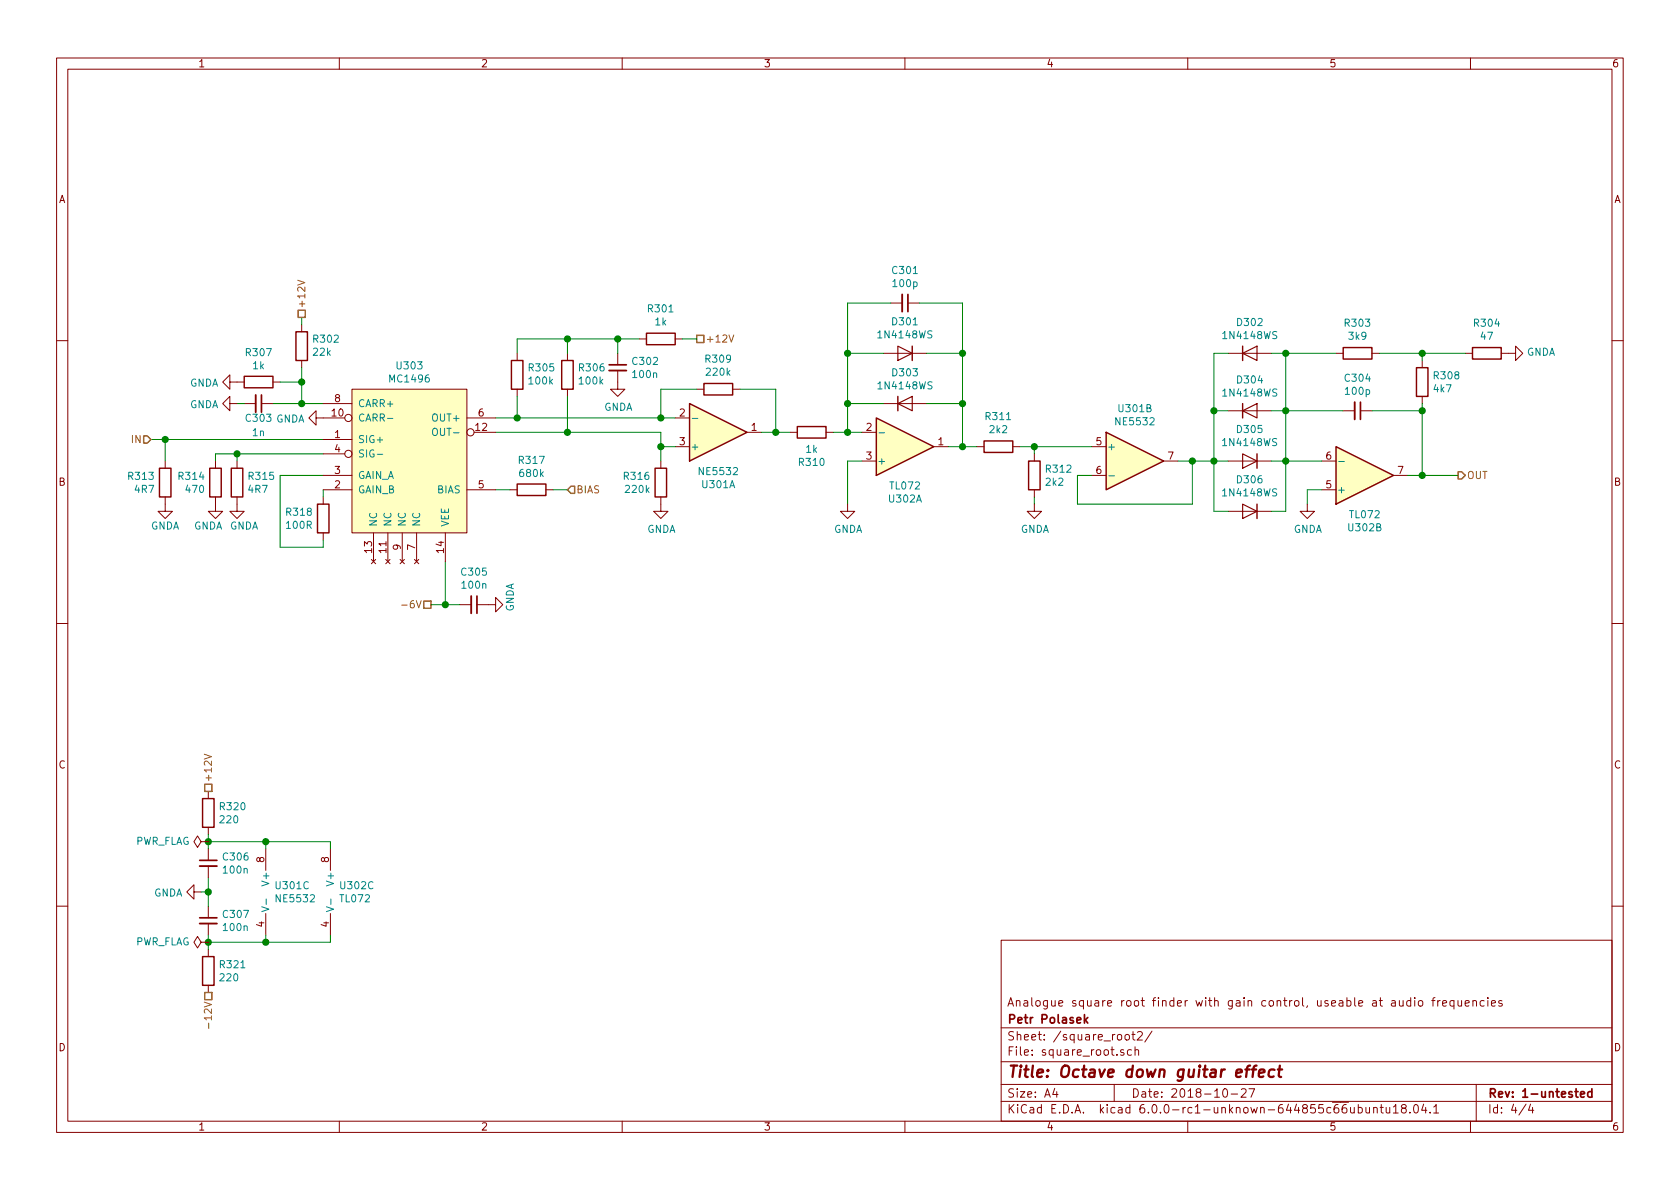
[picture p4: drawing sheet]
<svg xmlns="http://www.w3.org/2000/svg" width="297mm" height="210mm" viewBox="0 0 297 210" stroke-linecap="round" stroke-linejoin="round" font-family="sans-serif">
<g fill="none" stroke="#840000" stroke-width=".18">
<path d="M10 10.3h277v189.9h-277zM12 12.2h273v186.1h-273zM60 10.3v1.9M110 10.3v1.9M160 10.3v1.9M210 10.3v1.9M260 10.3v1.9M53.3 57.4v1.3M113 59.9h1.3M119.4 59.9h1.2M157.5 53.6h2M160.5 53.6h2.1"/>
<path d="M10 60.2h2M40.6 67.6v-1.3l-1.2 1.3 1.2 1.2v-1.2h2.6M40.6 71.4v-1.3l-1.2 1.3 1.2 1.2v-1.2h1.3M43.2 71.4h2M46.2 71.4h2.1M48.3 67.6h1.2M53.3 63.7v1.3M55.9 73.9v-1.3l-1.3 1.3 1.3 1.3v-1.3h5.1M57.1 71.4h5.1M57.1 77.7h5.1M62.2 68.8h20.3v25.4h-20.3zM82.5 73.9h5.1"/>
<path d="M83.8 76.4h3.8M91.4 62.5v1.2M91.4 68.8v1.3M100.3 62.5v1.2M100.3 68.8v1.3M109.2 65.5v3.3h1.3l-1.3 1.3-1.3-1.3h1.3M109.2 62.5v2M119.4 73.9h2.5M119.4 79h2.5M123.2 68.8h1.3M129.5 68.8h1.3M132.1 76.4h2.5"/>
<path d="M139.7 76.4h1.3M146 76.4h1.3M152.4 76.4h2.5M156.2 71.4h7.6M156.2 62.5h7.6M165.1 79h2.5M172.7 79h1.3M179.1 79h1.2M193 79h2.6M217.2 62.5h7.6M217.2 72.6h7.6M236.2 62.5h1.3"/>
<path d="M237.5 72.6h2M240.5 72.6h2.1M242.6 62.5h1.2M251.5 63.7v1.3M251.5 70.1v1.3M259.1 62.5h1.2M265.4 62.5h2.6v-1.3l1.2 1.3-1.2 1.2v-1.2M285 60.2h2M29.2 87.9v2.5h1.3l-1.3 1.3-1.3-1.3h1.3M29.2 81.5v1.3M38.1 87.9v2.5h1.3l-1.3 1.3-1.3-1.3h1.3M38.1 81.5v1.3"/>
<path d="M41.9 87.9v2.5h1.3l-1.3 1.3-1.3-1.3h1.3M41.9 81.5v1.3M57.1 84.1h5.1M57.1 86.6h5.1M57.1 87.9v1.2M57.1 94.2v1.3M57.1 80.3h3.9M65.7 98.9l.7 .8M66 94.2v5.1M66.4 98.9l-.7 .8M68.2 98.9l.8 .8M68.6 94.2v5.1"/>
<path d="M69 98.9l-.8 .8M70.7 98.9l.8 .8M71.1 94.2v5.1M71.5 98.9l-.8 .8M73.3 98.9l.7 .8M73.7 94.2v5.1M74 98.9l-.7 .8M78.7 94.2v5.1M82.5 86.6h5.1M90.2 86.6h1.2M96.5 86.6h1.3M116.8 87.9v2.5h1.3l-1.3 1.3-1.2-1.3h1.2"/>
<path d="M116.8 81.5v1.3M149.9 89.1v1.3h1.2l-1.2 1.3-1.3-1.3h1.3M152.4 81.5h2.5M182.9 89.1v1.3h1.2l-1.2 1.3-1.3-1.3h1.3M182.9 80.3v1.2M182.9 86.6v1.3M193 84.1h2.6M205.7 81.5h2.6M217.2 81.5h7.6M217.2 90.4h7.6M231.1 89.1v1.3h1.3l-1.3 1.3-1.2-1.3h1.2M233.7 81.5h2.5"/>
<path d="M233.7 86.6h2.5M246.4 84.1h2.5M10 110.3h2M81.3 106.9h2M84.3 106.9h3.3v-1.2l1.3 1.2-1.3 1.3v-1.3M285 110.3h2M36.8 139.9v1.3M34.3 157.7v-1.2l-1.3 1.2 1.3 1.3v-1.3h1.3M35.6 148.8l-.7-1-.6 1 .6 1.1 .7-1.1h1.2M36.8 148.8h.1M36.8 146.3v1.3M36.8 150.1v2"/>
<path d="M36.8 153.2v2M47 150.1v3.8M58.4 150.1v3.8M10 160.2h2M35.6 166.6l-.7-1-.6 1 .6 1 .7-1h1.2M36.8 166.6h.1M36.8 160.3v2M36.8 163.3v2M36.8 167.9v1.3M36.8 174.2v1.3M47 161.5v3.8M58.4 161.5v3.8"/>
<path d="M177 166.3h108v32h-108zM247.4 176.9v.8a.39 .39 0 0 0 .7 .1M248.1 176.9v1M249.4 177l-.4-.1-.3 .3 .1 .6 .2 .1 .4-.1M249.4 176.4v1.5M250.1 176.4v.2M250.1 176.9v1M250.9 177.1l.2-.2 .4 .2 .1 .5-.2 .2-.3 .1-.2-.1zM253.1 176.9h.6M253.7 176.4l-.3 .1v.2v1.2M254.2 176.9v1M254.6 176.9l-.4 .3"/>
<path d="M255.1 177.4l.7-.1-.1-.3-.4-.1-.2 .2v.7h.6M257.1 177l-.5-.1-.2 .3v.6l.2 .1 .5-.1M257.1 176.9v1.5M257.8 176.9l.1 .9 .3 .1 .2-.1M258.4 176.9v1M259.1 177.4l.7-.1-.1-.3-.4-.1-.2 .2v.7h.6M260.4 177.1l.2-.2 .4 .1 .1 .9M260.4 176.9v1M262.4 177l-.4-.1-.3 .3 .1 .6 .2 .1 .4-.1M263.1 176.4v.2M263.1 176.9v1M263.7 177.4l.7-.1-.1-.3-.4-.1-.2 .2 .1 .7h.5"/>
<path d="M265.6 177a.37 .37 0 0 0-.6 .1v.3l.6 .1v.1l-.2 .3-.4-.1M285 160.2h2M60 198.3v1.9M110 198.3v1.9M160 198.3v1.9M177 194.8h108M177 191.8h108M177 187.8h108M177 181.8h108M186.5 192.5l-.4 1h1M186.8 193v1M197 191.8v3"/>
<path d="M198.7 185.7l-.4-.1-.2 .2 .1 .2 .5 .2v.3h-.6M199 183.1l.2-.2 .4 .2v.7l-.2 .1-.4-.1zM200.1 185.7l-.5-.1-.3 .3 .2 .6h.6M200.1 182.9h.6M200.3 182.4v1.3l.4 .2M200.7 185.7l.2-.1 .4 .1v.9M200.7 185.1v1.5M201.1 182.6l.2-.2h.4l.2 .2 .1 .2-1 1.1h1M203.7 182.3l-1.3 2M210 198.3v1.9M216.3 192.7l.4-.2a.94 .94 0 0 1 0 1.5 .79 .79 0 0 1-.4-1.3zM217.7 193.5h1.1"/>
<path d="M219.5 192.7l.2-.2h.3l.3 .2v.3v.2l-.9 .8h.9M220.8 192.5h1l-.6 1.5M238.8 195.8v.8a.39 .39 0 0 0 .6 .1M239.4 195.8v1M240.2 195.9l.4-.1 .3 .3-.1 .6-.2 .1-.4-.1M240.2 195.3v1.5M241.5 195.8v.8a.37 .37 0 0 0 .6 .1M242.1 195.8v1M242.9 196v-.1a.37 .37 0 0 1 .6 .1v.8M242.9 195.8v1M244 195.8h.6M244.2 195.3v1.3l.4 .2"/>
<path d="M245.1 195.8v.9l.4 .1 .2-.1M245.7 195.8v1M246.4 195.8l.4-.5v1.5M246.4 196.8h.8M248.1 196l-.3-.3 .1-.2a.48 .48 0 0 1 .6-.1l.1 .2-.1 .3-.6 .1a.48 .48 0 0 0 0 .7l.2 .1 .5-.1v-.4l-.2-.3M249.3 196.7v.1M250.1 195.5l.3-.2a.94 .94 0 0 1 0 1.5 .82 .82 0 0 1-.3-1.3zM251.7 195.2l-.3 1.1h.9M252.1 195.8v1M252.9 196.7v.1M253.5 195.8l.4-.5v1.5M253.5 196.8h.9"/>
<path d="M260 198.3v1.9M261 191.8v6.5M269.8 195.2l-1.2 2M270.6 195.2l-.3 1.1h.9M271 195.8v1"/>
<circle cx="61.6" cy="73.9" r=".63"/>
<circle cx="83.2" cy="76.4" r=".63"/>
<circle cx="61.6" cy="80.3" r=".63"/>
</g>
<g fill="none" stroke="#840000" stroke-width=".3">
<path d="M160.5 52.1v3M46.2 69.8v3.1M107.7 64.5h3M240.5 71.1v3.1M84.3 105.4v3.1M35.3 152.1h3.1M35.3 162.3h3.1M191.7 179.4v1.5M192.3 179.9l-.6 .6M191.9 180.4l.4 .5M279.5 193.5l.7-.1-.1-.3-.4-.1-.2 .2v.7h.6M281.5 193.1l-.5-.1-.3 .3 .1 .6 .2 .1 .5-.1"/>
<path d="M281.5 192.5v1.5"/>
</g>
<path d="M220.2 189.1h.8M221 188.4l-.4 .1-.1 .2-.2 1.7M221.3 189.1h.8M222.2 188.4l-.4 .1-.1 .2-.2 1.7M222.6 189.8l1-.2-.1-.4-.5-.1-.4 .3v.9l.2 .1 .6-.1M225.3 189.2a.73 .73 0 0 0-.8 .1l-.2 .8 .1 .2 .2 .1 .6-.1M225.9 189.1h.8M226.3 188.4l-.2 1.8 .1 .1 .3 .1" fill="none" stroke="#840000" stroke-width=".41"/>
<g fill="#ffffc2" stroke="#ffffc2" stroke-width=".18">
<path d="M121.9 71.4l10.2 5-10.2 5.1z"/>
<path d="M195.6 76.4l10.1 5.1-10.1 5.1z"/>
<path d="M154.9 73.9l10.2 5.1-10.2 5.1z"/>
<path d="M236.2 79l10.2 5.1-10.2 5z"/>
<path d="M62.2 68.8h20.3v25.4h-20.3z"/>
</g>
<g fill="none" stroke="#840000" stroke-width=".25">
<path d="M52.3 58.7h2.1v5h-2.1zM114.3 58.9h5.1v2.1h-5.1zM43.2 66.5h5.1v2.1h-5.1zM90.4 63.7h2.1v5.1h-2.1zM99.3 63.7h2v5.1h-2zM121.9 71.4l10.2 5-10.2 5.1zM124.5 67.8h5v2h-5zM141 75.4h5v2.1h-5zM154.9 73.9l10.2 5.1-10.2 5.1zM158.7 70.1v2.5M161.3 61.2v2.5M174 78h5.1v2h-5.1z"/>
<path d="M195.6 76.4l10.1 5.1-10.1 5.1zM219.7 61.2v2.5M219.7 71.4v2.5M236.2 79l10.2 5.1-10.2 5zM237.5 61.5h5.1v2h-5.1zM250.4 65h2.1v5.1h-2.1zM260.3 61.5h5.1v2h-5.1zM28.2 82.8h2v5.1h-2zM37.1 82.8h2v5.1h-2zM40.9 82.8h2v5.1h-2zM56.1 89.1h2.1v5.1h-2.1zM91.4 85.6h5.1v2h-5.1z"/>
<path d="M115.8 82.8h2.1v5.1h-2.1zM181.9 81.5h2v5.1h-2zM222.2 80.3v2.5M222.2 89.1v2.6M35.8 141.2h2v5.1h-2zM35.8 169.2h2v5h-2z"/>
</g>
<path d="M68.5 74h1M76.6 75.9l.2-.2a.47 .47 0 0 1 .5 .5v.6l-.3 .2h-.3a1 1 0 0 1-.1-1.1zM122.4 74h1M155.4 76.5h1M66.7 80.3h1M196.1 84.1h1M236.7 81.6h1M47.1 159v.9M58.5 159v.9M46.3 160.3l1.2 .5-1.2 .4M57.7 160.3l1.3 .5-1.3 .4" fill="none" stroke="#008484" stroke-width=".18"/>
<g fill="none" stroke="#008400" stroke-width=".18">
<path d="M53.3 56.1v1.3M100.3 59.9v2.6M109.2 59.9v2.6M113 59.9h-21.6v2.6M120.6 59.9h2.6M157.5 53.6h-7.6v22.8M162.6 53.6h7.6v25.4M26.7 77.7h30.4M29.2 77.7v3.8M41.9 71.4h1.3M48.3 71.4h8.8M49.5 67.6h3.8"/>
<path d="M53.3 65v6.4M87.6 73.9h31.8M87.6 76.4h29.2v5.1M91.4 70.1v3.8M100.3 70.1v6.3M116.8 79h2.6M123.2 68.8h-6.4v5.1M130.8 68.8h6.4v7.6M134.6 76.4h5.1M147.3 76.4h5.1M149.9 71.4h6.3M149.9 62.5h6.3"/>
<path d="M163.8 71.4h6.4M163.8 62.5h6.4M167.6 79h5.1M180.3 79h12.7M182.9 79v1.3M214.6 72.6h2.6M217.2 62.5h-2.6v27.9h2.6M224.8 62.5h11.4M224.8 72.6h12.7M227.3 62.5v27.9h-2.5M242.6 72.6h8.9M243.8 62.5h15.3"/>
<path d="M251.5 62.5v1.2M251.5 71.4v12.7M41.9 80.3v1.2M57.1 86.6v1.3M57.1 84.1h-7.6v12.7h7.6v-1.3M57.1 80.3h-19v1.2M78.7 99.3v7.6M87.6 86.6h2.6M97.8 86.6h2.5M152.4 81.5h-2.5v7.6M182.9 87.9v1.2M208.3 81.5h8.9"/>
<path d="M210.8 81.5v7.6h-20.3v-5h2.5M224.8 81.5h8.9M233.7 86.6h-2.6v2.5M248.9 84.1h8.9M76.2 106.9h5.1M35.6 157.7h1.2M36.8 147.6v2.5M36.8 155.2v5.1M36.8 148.8h21.6v1.3M47 148.8v1.3M36.8 165.3v2.6M47 165.3v1.3"/>
<path d="M58.4 165.3v1.3h-21.6"/>
</g>
<g fill="#008400" stroke="#008400" stroke-width=".25">
<circle cx="41.9" cy="80.3" r=".51"/>
<circle cx="29.2" cy="77.7" r=".51"/>
<circle cx="53.3" cy="71.4" r=".51"/>
<circle cx="53.3" cy="67.6" r=".51"/>
<circle cx="100.3" cy="59.9" r=".51"/>
<circle cx="109.2" cy="59.9" r=".51"/>
<circle cx="91.4" cy="73.9" r=".51"/>
<circle cx="116.8" cy="73.9" r=".51"/>
<circle cx="137.2" cy="76.4" r=".51"/>
<circle cx="149.9" cy="76.4" r=".51"/>
<circle cx="170.2" cy="79" r=".51"/>
<circle cx="182.9" cy="79" r=".51"/>
<circle cx="214.6" cy="72.6" r=".51"/>
<circle cx="214.6" cy="81.5" r=".51"/>
<circle cx="227.3" cy="81.5" r=".51"/>
<circle cx="227.3" cy="72.6" r=".51"/>
<circle cx="210.8" cy="81.5" r=".51"/>
<circle cx="227.3" cy="62.5" r=".51"/>
<circle cx="251.5" cy="84.1" r=".51"/>
<circle cx="149.9" cy="62.5" r=".51"/>
<circle cx="170.2" cy="62.5" r=".51"/>
<circle cx="170.2" cy="71.4" r=".51"/>
<circle cx="149.9" cy="71.4" r=".51"/>
<circle cx="100.3" cy="76.4" r=".51"/>
<circle cx="116.8" cy="79" r=".51"/>
<circle cx="36.8" cy="148.8" r=".51"/>
<circle cx="47" cy="148.8" r=".51"/>
<circle cx="36.8" cy="157.7" r=".51"/>
<circle cx="47" cy="166.6" r=".51"/>
<circle cx="36.8" cy="166.6" r=".51"/>
<circle cx="251.5" cy="72.6" r=".51"/>
<circle cx="251.5" cy="62.5" r=".51"/>
<circle cx="78.7" cy="106.9" r=".51"/>
</g>
<path d="M159.5 52.1v3M45.2 69.8v3.1M107.7 65.5h3M239.5 71.1v3.1M83.3 105.4v3.1M35.3 153.2h3.1M35.3 163.3h3.1" fill="none" stroke="#840000" stroke-width=".33"/>
<path d="M52.6 49.5l1.3 .5-1.3 .4M128.9 59.2l.4 1.3 .4-1.3M71 107h1M36.1 133.4l1.3 .4-1.3 .4M36.9 180.9v1" fill="none" stroke="#848400" stroke-width=".18"/>
<path d="M52.7 54.9h1.3v1.2h-1.3zM123.2 59.3h1.3v1.3h-1.3zM25.4 77.1h.6l.7 .6-.7 .7h-.6zM101 86h.6v1.2h-.6l-.7-.6zM257.8 83.4h.6l.7 .7-.7 .6h-.6zM74.9 106.3h1.3v1.3h-1.3zM36.2 138.7h1.3v1.2h-1.3zM36.2 175.5h1.3v1.3h-1.3z" fill="none" stroke="#848400" stroke-width=".25"/>
<path d="M158.7 71.4l2.6-1.3v2.5zM158.7 61.2l2.6 1.3-2.6 1.2zM219.7 72.6l2.5-1.2v2.5zM219.7 62.5l2.5-1.3v2.5zM219.7 80.3l2.5 1.2-2.5 1.3zM219.7 89.1l2.5 1.3-2.5 1.3z" fill="none" stroke="#840000" stroke-width=".2"/>
<text font-size="2.8" fill="#840000" x="178" y="190.5">Title: Octave down guitar effect</text>
<g font-size="2.1" fill="#840000">
<text x="178" y="178">Analogue square root finder with gain control, useable at audio frequencies</text>
<text x="178" y="184">Sheet: /square_root2/</text>
<text x="178" y="181">Petr Polasek</text>
<text x="178" y="186.7">File: square_root.sch</text>
<text x="178" y="196.9">KiCad E.D.A. kicad 6.0.0-rc1-unknown-644855c66ubuntu18.04.1</text>
<text x="178" y="194.1">Size: A4</text>
<text x="200" y="194.1">Date: 2018-10-27</text>
<text x="263" y="194.1">Rev: 1-untested</text>
<text x="263" y="196.9">Id: 4/4</text>
</g>
<g font-size="1.8" fill="#840000">
<text x="35" y="11.9">1</text>
<text x="85" y="11.9">2</text>
<text x="135" y="11.9">3</text>
<text x="185" y="11.9">4</text>
<text x="235" y="11.9">5</text>
<text x="285" y="11.9">6</text>
<text x="10.4" y="35.9">A</text>
<text x="285.4" y="35.9">A</text>
<text x="59.2" y="71.1">8</text>
<text x="58.7" y="73.7">10</text>
<text x="59.2" y="77.5">1</text>
<text x="84.1" y="76.2">12</text>
<text x="84.6" y="73.7">6</text>
<text x="120.2" y="73.7">2</text>
<text x="132.9" y="76.2">1</text>
<text x="153.2" y="76.2">2</text>
<text x="59.2" y="83.8">3</text>
<text x="59.2" y="80">4</text>
<text x="120.2" y="78.7">3</text>
<text x="153.2" y="81.3">3</text>
<text x="165.9" y="78.7">1</text>
<text x="193.8" y="78.7">5</text>
<text x="193.8" y="83.8">6</text>
<text x="206.5" y="81.3">7</text>
<text x="234.5" y="81.3">6</text>
<text x="247.2" y="83.8">7</text>
<text x="10.4" y="85.9">B</text>
<text x="59.2" y="86.4">2</text>
<text x="84.6" y="86.4">5</text>
<text x="234.5" y="86.4">5</text>
<text x="285.4" y="85.9">B</text>
<text x="65.8" y="97.7" transform="rotate(-90 65.8 97.7)">13</text>
<text x="68.3" y="97.7" transform="rotate(-90 68.3 97.7)">11</text>
<text x="70.9" y="97.3" transform="rotate(-90 70.9 97.3)">9</text>
<text x="73.4" y="97.3" transform="rotate(-90 73.4 97.3)">7</text>
<text x="78.5" y="97.7" transform="rotate(-90 78.5 97.7)">14</text>
<text x="10.4" y="135.9">C</text>
<text x="285.4" y="135.9">C</text>
<text x="46.7" y="152.5" transform="rotate(-90 46.7 152.5)">8</text>
<text x="58.2" y="152.5" transform="rotate(-90 58.2 152.5)">8</text>
<text x="46.7" y="163.9" transform="rotate(-90 46.7 163.9)">4</text>
<text x="58.2" y="163.9" transform="rotate(-90 58.2 163.9)">4</text>
<text x="10.4" y="185.9">D</text>
<text x="285.4" y="185.9">D</text>
<text x="35" y="199.9">1</text>
<text x="85" y="199.9">2</text>
<text x="135" y="199.9">3</text>
<text x="185" y="199.9">4</text>
<text x="235" y="199.9">5</text>
<text x="285" y="199.9">6</text>
</g>
<g font-size="1.8" fill="#008484">
<text x="157.9" y="48.5">C301</text>
<text x="158" y="50.8">100p</text>
<text x="114.7" y="55.2">R301</text>
<text x="115.9" y="57.6">1k</text>
<text x="155.5" y="59.8">1N4148WS</text>
<text x="157.9" y="57.5">D301</text>
<text x="216.5" y="60">1N4148WS</text>
<text x="218.9" y="57.7">D302</text>
<text x="237.9" y="57.8">R303</text>
<text x="260.8" y="57.8">R304</text>
<text x="43.6" y="63">R307</text>
<text x="44.8" y="65.3">1k</text>
<text x="55.4" y="62.9">22k</text>
<text x="55.5" y="60.6">R302</text>
<text x="70.3" y="65.3">U303</text>
<text x="93.6" y="65.7">R305</text>
<text x="102.5" y="65.7">R306</text>
<text x="112" y="64.5">C302</text>
<text x="124.9" y="64.1">R309</text>
<text x="238.6" y="60.1">3k9</text>
<text x="261.9" y="60.1">47</text>
<text x="269.9" y="62.9">GNDA</text>
<text x="33.5" y="68.4">GNDA</text>
<text x="69.1" y="67.6">MC1496</text>
<text x="93.6" y="68">100k</text>
<text x="102.5" y="68">100k</text>
<text x="112" y="66.8">100n</text>
<text x="125" y="66.4">220k</text>
<text x="155.5" y="68.9">1N4148WS</text>
<text x="157.9" y="66.5">D303</text>
<text x="216.5" y="70.1">1N4148WS</text>
<text x="218.9" y="67.8">D304</text>
<text x="237.9" y="67.5">C304</text>
<text x="238" y="69.8">100p</text>
<text x="253.6" y="69.4">4k7</text>
<text x="253.6" y="67.1">R308</text>
<text x="33.5" y="72.2">GNDA</text>
<text x="43.6" y="74.6">C303 GNDA</text>
<text x="44.7" y="77.1">1n</text>
<text x="63.2" y="74.5">CARR-</text>
<text x="63.2" y="72">CARR+</text>
<text x="76.8" y="74.5">OUT+</text>
<text x="77.2" y="77.1">OUT-</text>
<text x="106.8" y="72.6">GNDA</text>
<text x="174.4" y="74.3">R311</text>
<text x="175.1" y="76.6">2k2</text>
<text x="197.5" y="75.2">NE5532</text>
<text x="197.9" y="72.9">U301B</text>
<text x="218.8" y="76.6">D305</text>
<text x="63.2" y="78.4">SIG+</text>
<text x="63.2" y="80.9">SIG-</text>
<text x="91.9" y="82">R317</text>
<text x="122" y="79.6">+</text>
<text x="141.4" y="82.4">R310</text>
<text x="142.5" y="80.1">1k</text>
<text x="155.1" y="82.2">+</text>
<text x="185.1" y="83.6">R312</text>
<text x="195.7" y="79.6">+</text>
<text x="216.4" y="78.9">1N4148WS</text>
<text x="22.8" y="84.9">R313</text>
<text x="23.9" y="87.2">4R7</text>
<text x="31.7" y="84.9">R314</text>
<text x="33" y="87.2">470</text>
<text x="44" y="87.2">4R7</text>
<text x="44.1" y="84.9">R315</text>
<text x="63.2" y="87.2">GAIN_B</text>
<text x="63.2" y="84.7">GAIN_A</text>
<text x="77.3" y="87.2">BIAS</text>
<text x="92" y="84.3">680k</text>
<text x="110.4" y="84.9">R316</text>
<text x="110.7" y="87.2">220k</text>
<text x="123.8" y="84">NE5532</text>
<text x="124.3" y="86.3">U301A</text>
<text x="157.3" y="88.9">U302A</text>
<text x="157.5" y="86.6">TL072</text>
<text x="185" y="85.9">2k2</text>
<text x="216.4" y="87.8">1N4148WS</text>
<text x="218.8" y="85.5">D306</text>
<text x="236.3" y="87.2">+</text>
<text x="26.6" y="93.6">GNDA</text>
<text x="34.2" y="93.6">GNDA</text>
<text x="40.6" y="93.6">GNDA</text>
<text x="50.7" y="91.2">R318</text>
<text x="50.7" y="93.5">100R</text>
<text x="66.7" y="93.2" transform="rotate(-90 66.7 93.2)">NC</text>
<text x="69.2" y="93.2" transform="rotate(-90 69.2 93.2)">NC</text>
<text x="71.8" y="93.2" transform="rotate(-90 71.8 93.2)">NC</text>
<text x="74.3" y="93.2" transform="rotate(-90 74.3 93.2)">NC</text>
<text x="79.4" y="93.2" transform="rotate(-90 79.4 93.2)">VEE</text>
<text x="114.4" y="94.2">GNDA</text>
<text x="147.4" y="94.2">GNDA</text>
<text x="180.4" y="94.2">GNDA</text>
<text x="228.7" y="94.2">GNDA</text>
<text x="238.6" y="93.9">U302B</text>
<text x="238.8" y="91.6">TL072</text>
<text x="81.7" y="101.8">C305</text>
<text x="81.8" y="104.1">100n</text>
<text x="90.9" y="108.2" transform="rotate(-90 90.9 108.2)">GNDA</text>
<text x="39" y="143.3">R320</text>
<text x="23.9" y="149.4">PWR_FLAG</text>
<text x="39" y="145.6">220</text>
<text x="39.6" y="152.2">C306</text>
<text x="39.6" y="154.5">100n</text>
<text x="27.2" y="158.5">GNDA</text>
<text x="47.6" y="156.3" transform="rotate(-90 47.6 156.3)">V+</text>
<text x="48.9" y="157.2">U301C</text>
<text x="49" y="159.6">NE5532</text>
<text x="59.1" y="156.3" transform="rotate(-90 59.1 156.3)">V+</text>
<text x="60.2" y="159.6">TL072</text>
<text x="60.3" y="157.2">U302C</text>
<text x="23.9" y="167.2">PWR_FLAG</text>
<text x="39.6" y="162.3">C307</text>
<text x="39.6" y="164.6">100n</text>
<text x="39" y="171.2">R321</text>
<text x="39" y="173.5">220</text>
</g>
<g font-size="1.8" fill="#848400">
<text x="54" y="54.6" transform="rotate(-90 54 54.6)">+12V</text>
<text x="124.7" y="60.6">+12V</text>
<text x="23.4" y="78.4">IN</text>
<text x="101.9" y="87.2">BIAS</text>
<text x="259.3" y="84.7">OUT</text>
<text x="71.9" y="107.6">-6V</text>
<text x="37.5" y="138.4" transform="rotate(-90 37.5 138.4)">+12V</text>
<text x="37.5" y="180.8" transform="rotate(-90 37.5 180.8)">-12V</text>
</g>
</svg>
